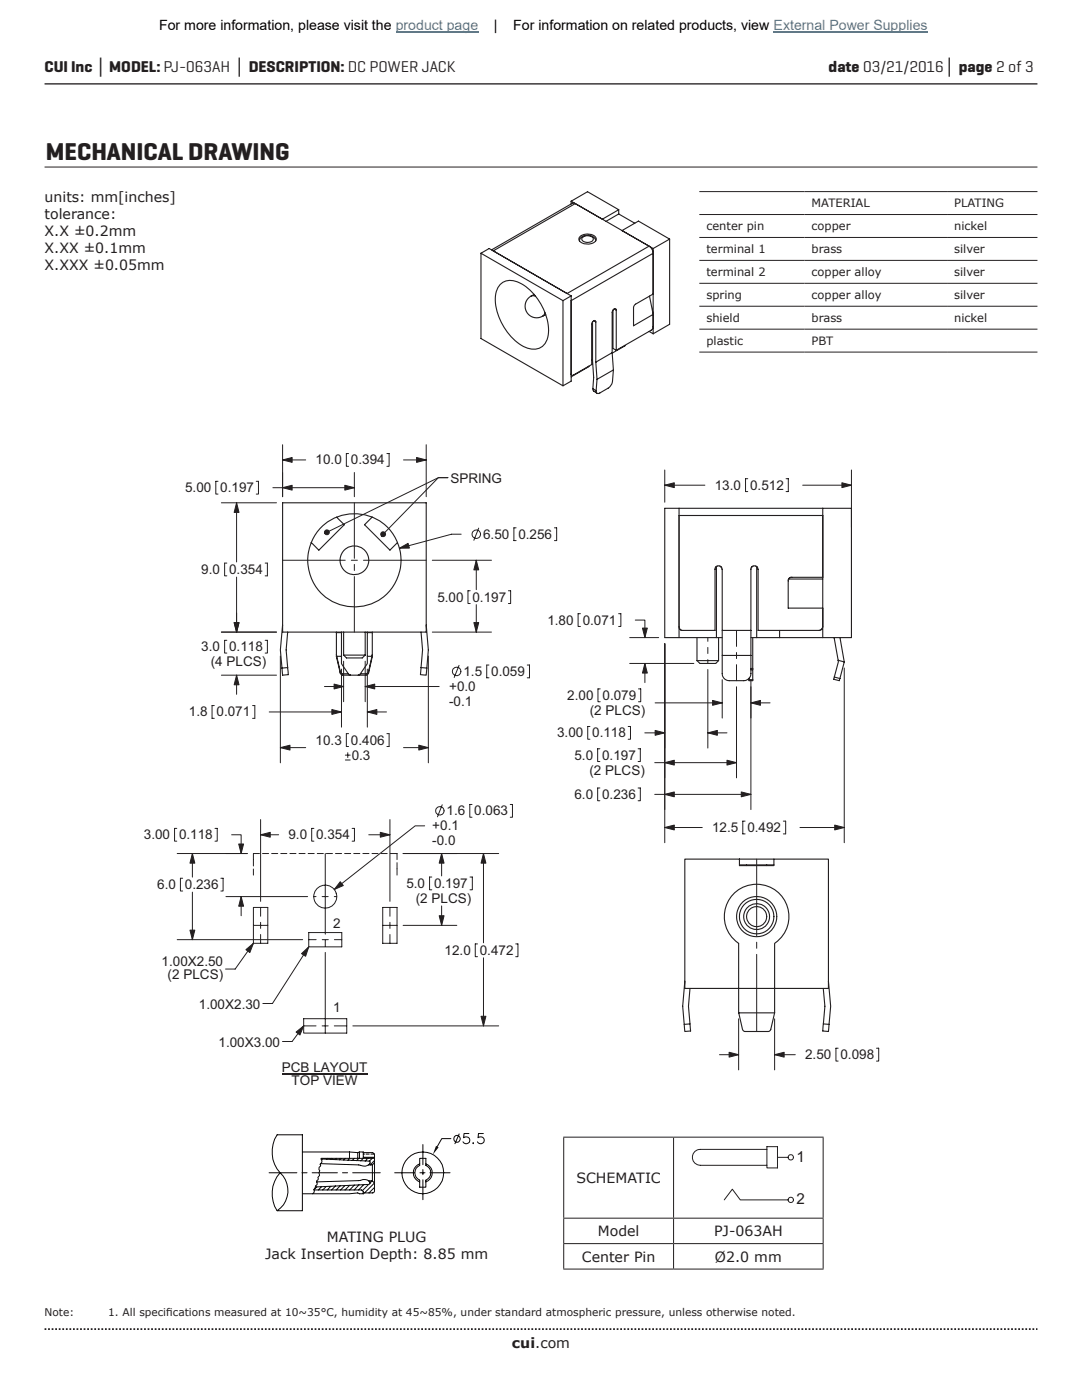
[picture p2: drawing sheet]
<svg xmlns="http://www.w3.org/2000/svg" width="216mm" height="279mm" viewBox="0 0 216 279" stroke-linecap="round" stroke-linejoin="round" font-family="sans-serif">
<path d="M8.9 16.7h198.1" fill="none" stroke="#231f20" stroke-width=".26"/>
<path d="M8.9 265.3h198.1" fill="none" stroke="#231f20" stroke-width=".35" stroke-dasharray=".4 .4 .4 .4 .4 .4" stroke-dashoffset=".7" stroke-linecap="butt"/>
<g fill="none" stroke="#231f20" stroke-width=".22">
<path d="M96 50.5l1.6-.9 16.4 9.5M96 50.5l16.3 9.5M96 50.5v17.1l16.3 9.4M98.1 49.9l16.1-9.3h.6l-16.4 9.5M100.1 56.6a3.7 3.7 0 0 1 4.4 .3 11 11 0 0 1 4.8 10.4 2.99 2.99 0 0 1-4.5 2 11.3 11.3 0 0 1-5.9-10.7l.3-.8zM105.9 59.1l-.6 .6-.4 .7-.1 1 .3 .9 .5 .6 .8 .4 1 .1 .8-.3M105.9 59.1l.3-.1 .7 .1M106.6 58.8l-.7 .3M113.2 58.6l16.3-9.5 .6 .6 .2 .8-16.3 9.5M114 59.1v17l-1.7 .9v-17M114 40.2v.5M114 40.2l15.5 8.9"/>
<path d="M114 59.1l-1.7 .9M114 40.2l3.2-1.9 6.3 3.6M115.6 48.1a1.54 1.54 0 0 1 2.2-1.1 1.16 1.16 0 0 1 1.1 1.1M115.7 47.3a2.32 2.32 0 0 1 3.2 .2 1.26 1.26 0 0 1-1.4 1.2l-.9-.1-.6-.2a.72 .72 0 0 1-.3-1.1zM116.3 47.3l.5-.2a1.34 1.34 0 0 1 1.6 .6 1.34 1.34 0 0 1-2.3 .1zM123.5 42.7l-2.6 1.5M123.5 42.7l3.2 1.8M123.5 41.9l-3.3 1.8M123.5 41.9v.8M129.6 59.1l.7 3.6M130.3 50.5v8.2l-3.7 2.2-.2 .4v3.7l3.9-2.3M133.6 47.7l-6.2-3.6-3.3 1.9 6.2 3.6v17"/>
<path d="M133.6 47.7l-3.3 1.9M133.6 47.7v17l-3.3 1.9M108.7 62.3l-.1 .4-.3 .4 .6-.3M114 74.8l.1 .1M117.5 73.1l-3.5 2.1M118.2 64.2v7.7l.3 3.4-.2 2.3M118.2 71.7l-.1 .1M118.3 77.6l.1 .4 .7 .5M118.3 77.6l.6 .4M118.5 64l.4 .2M118.9 64.2v-.1a.51 .51 0 0 0-.7 0 .51 .51 0 0 0-.1 .6v8.1l-3.7 2.1a.25 .25 0 0 1-.3 0 .25 .25 0 0 1-.1-.3M118.9 64.2v8.1"/>
<path d="M118.9 72.3l.2 3.4M119.1 75.7l-.2 2.3M122.2 70.4l.2 3.4-3.3 1.9M122.2 70.4l-3.3 1.9M122.3 61.9v7.6l.7 .4M122.4 73.8l-.2 2.5-.5 .8-2.2 1.4-.5-.1-.1-.4M122.6 61.6l.4 .3M123 61.9v-.2a.49 .49 0 0 0-.6 0 .49 .49 0 0 0-.2 .5v8.2M123 61.9v8M124.7 68.9l-2.5 1.6M129.5 66.1l.8 .5M130.3 62.7v2.6l-.3 .5-7 4.1"/>
<path d="M56.4 100.3h28.6v25.8h-28.6zM67.2 103.2l1.5 1.5-5.1 5.1-1.5-1.5M74.3 103.2l-1.5 1.5 5 5.1 1.5-1.5M135.5 101.4v25.8h-2.9v-25.8h37.3v25.8h-20.1M143 113.1v14.1M144.1 113.6v12.2M151 113.1v14.1M157.4 115.6h6.8M158 115.2l-.4 .1-.3 .4v5.7h6.9M158 115.2h6.2M164.2 102.9h-28.7v22.4l.3 .4 .2 .1h6.7v-12.3l.3-.5 .5-.1 .4 .3 .2 .4M164.2 101.4v25.8"/>
<path d="M56.4 124.7l-.5 5 .4 3.6M57.4 133.2l.1 1.4-1.1 .1-.1-1.4M57.4 133.2l-1.1 .1M57.4 126.1l-.3 3.6 .3 3.5M67.1 126.1v.2h1M67.1 130.7l.1 .3M67.1 126.3v4.7l.8 3.3M67.2 131h.9M67.2 131l.7 3M67.9 134l.1 .3 .5 .2v.2M67.9 134.3l.3 .4h.3M67.9 134v.3"/>
<path d="M68.1 126.1l.1 6.4 1.4 2.1 .3 .1M68.5 134.5h1M68.5 134.7h4.5M68.6 130.7h4.3M68.6 130.7l.5 .6h3.2l.6-.6M68.6 126.1v4.6M71.9 134.5h1.1M72.9 126.1v4.6M73 134.5v.2M73.3 131h.9M73.3 126.1v6.3l-1.5 2.2-.3 .1M73.5 134.3v-.3l-.1 .3-.4 .2"/>
<path d="M73.5 134.3l-.2 .4h-.3M74.2 131l-.7 3M74.3 126.1v.2h-1M74.3 130.7l-.1 .3M74.3 126.3v4.7l-.8 3.3M84 133.2l-.1 1.4 1.1 .1 .2-1.4M84 126.1l.3 3.6-.3 3.5M84 133.2l1.2 .1M85 124.7l.5 5-.3 3.6M135.5 127.2h8.6M139.1 131.8h4.3M139.1 131.8l.6 .6h3.1l.6-.6"/>
<path d="M139.1 127.2v4.6M143.4 127.2v4.6M149.5 135.7h.7M149.8 125.8h-5.7v5M149.8 133.4h.4M149.8 133.7h.4M150.2 133.4v.3M150.2 127.2v6.2M150.2 133.7v2.1h-.7v-.4M155.6 125.8v1.4M164.2 125.1l-.3 .5-.5 .2h-12.1l-.1-12.2v-.3l-.3-.3h-.7l-.4 .5v20.9a1.42 1.42 0 0 1-1.4 1.4h-3.1a1.39 1.39 0 0 1-1.2-1.4v-3.6h5.7M166.5 127.2l.7 4.6"/>
<path d="M166.5 135.1l-.1 .5 1.1 .2 .1-.4M166.5 135.1l1.1 .3M167.2 131.8l.1 .3-.8 3M167.2 131.8l1.3 .3M167.6 127.2l.9 4.9M168.5 132.1l-.9 3.3M147.5 171.5h-10.9v25.8h10.8v-9a6.5 6.5 0 0 1-1.3-9.6 6.5 6.5 0 0 1 9.7 0 6.5 6.5 0 0 1-1.2 9.6v9M147.5 171.5v1.3h6.9v-1.3h10.9v25.8h-10.7M147.5 172.6h6.9M147.5 171.5h6.9M149 172.6v.2M153 172.6v.2"/>
<path d="M136.6 195.8l-.4 5 .3 3.6M137.7 197.3l-.3 3.5 .3 3.5M154.6 197.3h-7.2v4.8M154.6 197.3v4.8M164.3 197.3l.3 3.5-.3 3.5M165.3 195.8l.4 5-.3 3.6M136.5 204.4l1.2-.1 .1 1.5-1.2 .1zM147.4 202.1h.1M147.4 202.1l.8 3.3 .4 .5 4.9-.1 .3-.3 .8-3.4M154.6 202.1h-7.2M164.3 204.3l-.1 1.5 1.1 .1 .1-1.5M164.3 204.3l1.1 .1"/>
<circle cx="70.7" cy="111.8" r="9.3"/>
<circle cx="70.7" cy="111.8" r="2.86"/>
<circle cx="151" cy="182.9" r="4"/>
<circle cx="151" cy="182.9" r="2.58"/>
<circle cx="151" cy="182.9" r="2.01"/>
<circle cx="151" cy="182.9" r="3.4"/>
</g>
<g fill="none" stroke="#231f20" stroke-width=".2">
<path d="M35.3 165.3h-.5v2.6h.5M35.4 170.3h14M36.4 175.3h-.4v2.5h.4M38.4 170.3v4.8M38.4 178v9.5M42.9 165.3h.4v2.6h-.4M44.1 175.3h.4v2.5h-.4M45.1 178.9h16.3M46.2 166.6h1.9v3.7M48.1 178.9v3.9M50.6 171.6v1.2M50.6 173.4v1.2"/>
<path d="M51.8 170.3h-1.2v1.3M52 163.6v16.3M52 166.6h3.6M52.4 170.3h1.2M54.2 170.3h1.2M56 170.3h1.2M57.8 170.3h1.3M59.7 170.3h1.2M61.5 170.3h1.2M62.6 178.9h.5M62.6 165.3h-.4v2.6h.4M63.3 170.3h1.2"/>
<path d="M64.3 178.9h1.2M64.9 170.3v16.1M65.1 170.3h1.2M66.7 178.9h.5M66.9 170.3h1.3M68.8 170.3h1.2M70.3 165.3h.4v2.6h-.4M70.6 170.3h1.2M72.4 170.3h1.2M73.6 166.6h4.2M74.2 170.3h1.2M76 170.3h1.3"/>
<path d="M77.8 163.6v16.3M77.9 170.3h1.3v1.3M79.2 173.4v1.2M79.2 172.2v1.2M80.4 170.3h19.1M84.7 164.8h-1.9l-16.1 12.7M86.2 175h-.5v2.6h.5M88.1 170.3v4.5M88.2 160.6l-.9 2.4M93.8 175h.4v2.6h-.4M94.2 160.6h-.5v2.5h.5M96.5 170.3v17.9"/>
<path d="M101.8 160.6h.5v2.5h-.5M35.4 187.5h25M50.6 184.7h2.8M50.6 181.1h2.8v7.2h-2.8zM52 181.1v1.8M52 184.1v1.2M52 186.5v1.8M61.6 186.1h6.6v2.9h-6.6zM61.6 187.5h1.5M64.3 187.5h1.2M64.9 190.1v16.1M64.9 187.7v1.2"/>
<path d="M66.7 187.5h1.5M76.4 184.7h2.8M76.4 181.1h2.8v7.2h-2.8zM77.8 181.1v1.8M77.8 184.1v1.2M77.8 186.5v1.8M80.4 184.7h10.8M88.1 180.8v3.9M95.3 188.4h-.5v2.5h.5M96.5 191.2v13.5M102.9 188.4h.4v2.5h-.4M60.6 203.3h8.6v2.9h-8.6z"/>
<path d="M60.6 204.7h2.5M64.3 204.7h1.2M66.7 204.7h2.5M70.4 204.7h29.1"/>
<circle cx="64.9" cy="178.9" r="2.29"/>
<circle cx="87.8" cy="161.8" r=".84"/>
</g>
<path d="M52 166.6l1.9-.5v1z" fill="#231f20"/>
<path d="M52 166.6l1.9-.5v1z" fill="none" stroke="#231f20" stroke-width=".2"/>
<path d="M75.9 166.1l1.9 .5-1.9 .5z" fill="#231f20"/>
<path d="M75.9 166.1l1.9 .5-1.9 .5z" fill="none" stroke="#231f20" stroke-width=".2"/>
<path d="M67.9 176l.6 .7-1.8 .8z" fill="#231f20"/>
<path d="M67.9 176l.6 .7-1.8 .8z" fill="none" stroke="#231f20" stroke-width=".2"/>
<path d="M87.6 182.8h1l-.5 1.9z" fill="#231f20"/>
<path d="M87.6 182.8h1l-.5 1.9z" fill="none" stroke="#231f20" stroke-width=".2"/>
<path d="M88.1 170.3l.5 2h-1z" fill="#231f20"/>
<path d="M88.1 170.3l.5 2h-1z" fill="none" stroke="#231f20" stroke-width=".2"/>
<path d="M38.4 170.3l.5 2h-1z" fill="#231f20"/>
<path d="M38.4 170.3l.5 2h-1z" fill="none" stroke="#231f20" stroke-width=".2"/>
<path d="M37.9 185.6h1l-.5 1.9z" fill="#231f20"/>
<path d="M37.9 185.6h1l-.5 1.9z" fill="none" stroke="#231f20" stroke-width=".2"/>
<path d="M96.5 170.3l.5 2h-1z" fill="#231f20"/>
<path d="M96.5 170.3l.5 2h-1z" fill="none" stroke="#231f20" stroke-width=".2"/>
<path d="M96 202.8h1l-.5 1.9z" fill="#231f20"/>
<path d="M96 202.8h1l-.5 1.9z" fill="none" stroke="#231f20" stroke-width=".2"/>
<path d="M48.1 178.9l.5 2h-1z" fill="#231f20"/>
<path d="M48.1 178.9l.5 2h-1z" fill="none" stroke="#231f20" stroke-width=".2"/>
<path d="M47.6 168.4h1l-.5 1.9z" fill="#231f20"/>
<g fill="none" stroke="#231f20" stroke-width=".2">
<path d="M43.5 96.1h-.4v2.5h.4M51.1 96.1h.5v2.5h-.5M54.4 97.3h16.3M56.4 94.3v4.8M70.7 94.3v4.8M56.4 111.8h12.5M70.1 111.8h1.2M70.7 100.3v11.1M70.7 112.6v1.3M70.7 115.1v11M72.5 111.8h12.5M86.3 111.8h11.8"/>
<path d="M93.8 117.9h-.4v2.5h.4M95 111.8v5.9M101.4 117.9h.5v2.5h-.5M86.3 126.2h11.8M95 120.7v5.5M47.6 168.4h1l-.5 1.9z"/>
</g>
<path d="M95 111.8l.5 1.9h-.9z" fill="#231f20"/>
<path d="M95 111.8l.5 1.9h-.9z" fill="none" stroke="#231f20" stroke-width=".2"/>
<path d="M94.6 124.2h.9l-.5 1.9z" fill="#231f20"/>
<path d="M94.6 124.2h.9l-.5 1.9z" fill="none" stroke="#231f20" stroke-width=".2"/>
<path d="M56.4 97.3l1.9-.5v1z" fill="#231f20"/>
<path d="M56.4 97.3l1.9-.5v1z" fill="none" stroke="#231f20" stroke-width=".2"/>
<path d="M68.8 96.8l1.9 .5-1.9 .5z" fill="#231f20"/>
<g fill="none" stroke="#231f20" stroke-width=".2">
<path d="M68.8 96.8l1.9 .5-1.9 .5zM132.6 128.5v33.1M141.2 133.6v15.7M141.2 127.2v.8M141.2 129.2v1.2M141.2 131.6v.8M147 137.1v18.1M147 125.8v3.2M147 130.2v1.2M147 132.6v3.2M149.8 135.7v.1M149.8 137.1v24.5"/>
<path d="M117.7 145h-.4v2.5h.4M119.7 149.4h-.4v2.6h.4M119.7 157.3h-.4v2.5h.4M125.3 145h.5v2.5h-.5M127.3 149.4h.5v2.6h-.5M127.3 157.3h.5v2.5h-.5M128.7 146.3h3.9M130.6 158.5h19.2M130.6 152.2h16.4M141.2 146.3h3.9"/>
</g>
<path d="M130.7 145.8l1.9 .5-1.9 .4z" fill="#231f20"/>
<path d="M130.7 145.8l1.9 .5-1.9 .4z" fill="none" stroke="#231f20" stroke-width=".2"/>
<path d="M141.2 146.3l1.9-.5v.9z" fill="#231f20"/>
<path d="M141.2 146.3l1.9-.5v.9z" fill="none" stroke="#231f20" stroke-width=".2"/>
<path d="M132.6 152.2l1.9-.5v1z" fill="#231f20"/>
<path d="M132.6 152.2l1.9-.5v1z" fill="none" stroke="#231f20" stroke-width=".2"/>
<path d="M145.1 151.7l1.9 .5-1.9 .5z" fill="#231f20"/>
<path d="M145.1 151.7l1.9 .5-1.9 .5z" fill="none" stroke="#231f20" stroke-width=".2"/>
<path d="M132.6 158.5l1.9-.5v1z" fill="#231f20"/>
<path d="M132.6 158.5l1.9-.5v1z" fill="none" stroke="#231f20" stroke-width=".2"/>
<path d="M147.9 158l1.9 .5-1.9 .5z" fill="#231f20"/>
<path d="M147.9 158l1.9 .5-1.9 .5zM151 171.5v15.3M50.6 188.3l-3.7 5.1h-1.9M61.6 189l-7.2 11.3h-2M151 190.5v15.4M151 188v1.3M56.2 214.2h17.1M60.6 204.7l-2.3 3.2h-1.9" fill="none" stroke="#231f20" stroke-width=".2"/>
<path d="M60.2 190.3l1.4-1.3-.6 1.8z" fill="#231f20"/>
<path d="M60.2 190.3l1.4-1.3-.6 1.8z" fill="none" stroke="#231f20" stroke-width=".2"/>
<path d="M49.1 189.5l1.5-1.2-.7 1.8z" fill="#231f20"/>
<path d="M49.1 189.5l1.5-1.2-.7 1.8z" fill="none" stroke="#231f20" stroke-width=".2"/>
<path d="M59.1 206l1.5-1.3-.8 1.9z" fill="#231f20"/>
<path d="M89.4 95.3h-1.9l-22.3 10.9M59.1 206l1.5-1.3-.8 1.9z" fill="none" stroke="#231f20" stroke-width=".2"/>
<path d="M64.9 105.9a.48 .48 0 0 1 .7 0 .48 .48 0 0 1-.1 .7 .48 .48 0 0 1-.7-.1l.4-.3-.4 .3v-.4z" fill-rule="evenodd" fill="#231f20"/>
<path d="M89.4 95.3h-1.9l-11 11.3M64.9 105.9a.48 .48 0 0 1 .7 0 .48 .48 0 0 1-.1 .7 .48 .48 0 0 1-.7-.1l.4-.3-.4 .3v-.4z" fill="none" stroke="#231f20" stroke-width=".2"/>
<path d="M76.1 106.3a.49 .49 0 0 1 .7 0 .49 .49 0 0 1 0 .7 .49 .49 0 0 1-.7 0l.4-.4-.4 .4-.1-.4z" fill-rule="evenodd" fill="#231f20"/>
<g fill="none" stroke="#231f20" stroke-width=".2">
<path d="M56.4 88.8v10.3M56.4 91.8h4.6M69.6 90.5h-.5v2.6h.5M77.2 90.5h.4v2.6h-.4M80.5 91.8h4.5M85 88.8v10.3M44.2 100.3h11M45.3 112.4h-.5v2.5h.5M47.2 100.3v11.9M47.2 115.2v10.9M52.9 112.4h.5v2.5h-.5M76.1 106.3a.49 .49 0 0 1 .7 0 .49 .49 0 0 1 0 .7 .49 .49 0 0 1-.7 0l.4-.4-.4 .4-.1-.4z"/>
<path d="M92 106.6h-1.9l-10.4 2.8M95.5 105.4l-.9 2.4M103 105.3h-.5v2.6h.5M110.6 105.3h.5v2.6h-.5M44.2 126.1h11M44.2 134.7h11M45.3 127.8h-.5v2.5h.5M47.2 134.7v3.9M52.9 127.8h.5v2.5h-.5M55.9 130.9v21.3M64.7 137h3.9M68.1 133.5v11.6"/>
<path d="M68.6 132v8M72.9 137h14.7M72.9 132v8M73.3 133.5v11.6M85.5 130.9v21.3M91.6 132.8l-1 2.4M97.6 132.7h-.5v2.6h.5M105.2 132.7h.5v2.6h-.5M42.8 140.8h-.5v2.6h.5M50.4 140.8h.4v2.6h-.4M53.7 142.1h14.4M55.9 149.2h5.1"/>
<path d="M68.9 151.7h1M68.9 150.7h1M69.4 150.2v1M69.6 146.4h-.5v2.6h.5M73.3 142.1h3.8M77.2 146.4h.4v2.6h-.4M80.5 149.2h5"/>
<circle cx="95" cy="106.6" r=".85"/>
<circle cx="91.1" cy="134" r=".85"/>
</g>
<path d="M46.7 124.2h1l-.5 1.9z" fill="#231f20"/>
<path d="M46.7 124.2h1l-.5 1.9z" fill="none" stroke="#231f20" stroke-width=".2"/>
<path d="M47.2 134.7l.5 2h-1z" fill="#231f20"/>
<path d="M47.2 134.7l.5 2h-1z" fill="none" stroke="#231f20" stroke-width=".2"/>
<path d="M66.7 136.5l1.9 .5-1.9 .5z" fill="#231f20"/>
<path d="M66.7 136.5l1.9 .5-1.9 .5z" fill="none" stroke="#231f20" stroke-width=".2"/>
<path d="M72.9 137l1.9-.5v1z" fill="#231f20"/>
<path d="M72.9 137l1.9-.5v1z" fill="none" stroke="#231f20" stroke-width=".2"/>
<path d="M73.3 142.1l1.9-.5v1z" fill="#231f20"/>
<path d="M73.3 142.1l1.9-.5v1z" fill="none" stroke="#231f20" stroke-width=".2"/>
<path d="M66.2 141.6l1.9 .5-1.9 .5z" fill="#231f20"/>
<path d="M66.2 141.6l1.9 .5-1.9 .5z" fill="none" stroke="#231f20" stroke-width=".2"/>
<path d="M83.6 148.7l1.9 .5-1.9 .5z" fill="#231f20"/>
<path d="M83.6 148.7l1.9 .5-1.9 .5z" fill="none" stroke="#231f20" stroke-width=".2"/>
<path d="M79.7 109.4l1.7-1 .3 1z" fill="#231f20"/>
<path d="M79.7 109.4l1.7-1 .3 1z" fill="none" stroke="#231f20" stroke-width=".2"/>
<path d="M55.9 149.2l2-.5v1z" fill="#231f20"/>
<path d="M55.9 149.2l2-.5v1z" fill="none" stroke="#231f20" stroke-width=".2"/>
<path d="M46.7 124.2h1l-.5 1.9z" fill="#231f20"/>
<path d="M46.7 124.2h1l-.5 1.9z" fill="none" stroke="#231f20" stroke-width=".2"/>
<path d="M47.2 100.3l.5 2h-1z" fill="#231f20"/>
<path d="M47.2 100.3l.5 2h-1z" fill="none" stroke="#231f20" stroke-width=".2"/>
<path d="M83.1 91.3l1.9 .5-1.9 .5z" fill="#231f20"/>
<path d="M83.1 91.3l1.9 .5-1.9 .5z" fill="none" stroke="#231f20" stroke-width=".2"/>
<path d="M56.4 91.8l1.9-.5v1z" fill="#231f20"/>
<g fill="none" stroke="#231f20" stroke-width=".2">
<path d="M56.4 91.8l1.9-.5v1zM132.6 96.8h8.1M132.6 93.8v6.4M149.2 95.5h-.4v2.6h.4M156.9 95.5h.4v2.6h-.4M160.2 96.8h9.7M169.9 93.8v11.4M115.8 122.5h-.4v2.5h.4M119.8 137.5h-.5v2.6h.5M123.4 122.5h.5v2.5h-.5M125.6 132.4h12.8M125.6 127.2h5.8"/>
<path d="M126.8 123.7h1.9v3.5M127.4 137.5h.5v2.6h-.5M128.7 132.4v3.8M132.6 128.5v39.7M144.1 135.6v7.7M149.8 135.6v7.7M168.5 133.3v34.9M130.7 140.3h13.4M149.8 140.3h3.9M132.6 165.1h7.5M148.7 163.9h-.5v2.5h.5M156.3 163.9h.5v2.5h-.5"/>
<path d="M159.6 165.1h8.9"/>
</g>
<path d="M142.2 139.8l1.9 .5-1.9 .5z" fill="#231f20"/>
<path d="M142.2 139.8l1.9 .5-1.9 .5z" fill="none" stroke="#231f20" stroke-width=".2"/>
<path d="M149.8 140.3l1.9-.5v1z" fill="#231f20"/>
<path d="M149.8 140.3l1.9-.5v1z" fill="none" stroke="#231f20" stroke-width=".2"/>
<path d="M168 96.3l1.9 .5-1.9 .5z" fill="#231f20"/>
<path d="M168 96.3l1.9 .5-1.9 .5z" fill="none" stroke="#231f20" stroke-width=".2"/>
<path d="M132.6 96.8l1.9-.5v1z" fill="#231f20"/>
<path d="M132.6 96.8l1.9-.5v1z" fill="none" stroke="#231f20" stroke-width=".2"/>
<path d="M166.6 164.7l1.9 .4-1.9 .5z" fill="#231f20"/>
<path d="M166.6 164.7l1.9 .4-1.9 .5z" fill="none" stroke="#231f20" stroke-width=".2"/>
<path d="M132.6 165.1l1.9-.4v.9z" fill="#231f20"/>
<path d="M132.6 165.1l1.9-.4v.9z" fill="none" stroke="#231f20" stroke-width=".2"/>
<path d="M128.7 132.4l.5 1.9h-1z" fill="#231f20"/>
<path d="M128.7 132.4l.5 1.9h-1z" fill="none" stroke="#231f20" stroke-width=".2"/>
<path d="M128.2 125.3h1l-.5 1.9z" fill="#231f20"/>
<path d="M128.2 125.3h1l-.5 1.9zM143.6 210.5h3.8M147.4 203.3v10.2M154.6 203.3v10.2M154.6 210.5h4.1M167.2 209.2h-.4v2.6h.4M174.9 209.2h.4v2.6h-.4" fill="none" stroke="#231f20" stroke-width=".2"/>
<path d="M145.5 210l1.9 .5-1.9 .5z" fill="#231f20"/>
<path d="M145.5 210l1.9 .5-1.9 .5z" fill="none" stroke="#231f20" stroke-width=".2"/>
<path d="M154.6 210.5l1.9-.5v1z" fill="#231f20"/>
<g fill="none" stroke="#231f20" stroke-width=".2">
<path d="M8.9 33.3h198.1M139.5 38.2h67.5M139.5 42.8h67.5M139.5 47.4h67.5M139.5 52h67.5M139.5 56.5h67.5M139.5 61.1h67.5M139.5 65.7h67.5M139.5 70.3h67.5M154.6 210.5l1.9-.5v1zM112.4 226.9h51.9M112.5 227v16"/>
<path d="M134.4 227v16M144.5 239.5l1.6-2.2 1.6 2.2h9.6M153 228.8h2.1v4.3h-2.1zM153 229.4h-13.3a1.59 1.59 0 0 0-1.5 1.6 1.59 1.59 0 0 0 1.5 1.6h13.3M155.1 231h2.2M164.2 227v16M112.4 243.1h51.9M112.4 248.2h51.9M112.4 253.3h51.9M112.5 243.2v4.9M112.5 248.3v4.9M134.4 243.2v4.9"/>
<path d="M134.4 248.3v4.9M164.2 243.2v4.9M164.2 248.3v4.9"/>
<circle cx="157.8" cy="239.5" r=".53"/>
<circle cx="157.8" cy="231" r=".53"/>
</g>
<g fill="none" stroke="#050504" stroke-width=".2">
<path d="M53.7 234.1h5.5M55.9 234.1a6.3 6.3 0 0 1-.6-7.6h5v15.1h-5a6.3 6.3 0 0 1 .6-7.5 4.8 4.8 0 0 1-.6 7.5M60.3 234.1h1M62.3 234.1h5M68.3 234.1h1.1M70.4 234.1h5.5M78.8 234.1h4M83.8 234.1h1M84.4 228.4v4M84.4 233.4v1M84.4 235.4v4M85.8 234.1h4"/>
<path d="M90 227.2h-1.8l-.9 1.6"/>
<circle cx="84.4" cy="234.1" r="4.2"/>
</g>
<path d="M87 228.7l.5 .3-1.1 1.4z" fill="#050504"/>
<g fill="none" stroke="#050504" stroke-width=".2">
<path d="M60.3 238.2h9.4l1.7-.1 .3 .1h.8M60.3 229.9h9.4M63.2 235.9l8.4-.3a1.95 1.95 0 0 1 1.9 .1l.3 .4M63.2 236.9l-.5 .5M64.1 231.3l9.7 .5a1 1 0 0 1-1.4 .9l-.8-.2-7.6-.3M64.1 236.8l-.6 .7M64.4 231.2l-.1 .1M65.1 236.8l-.7 .7M65.3 231.2l-.1 .1M66 236.8l-.7 .7M66.2 231.2l-.2 .2M66.9 236.7l-.7 .8"/>
<path d="M67.1 231.2l-.2 .2M67.9 236.6l-.8 .9M68 231.2l-.3 .3M68.8 236.6l-.8 .9M68.9 231.2l-.3 .3M69.7 229.9l1.7 .1 1.1-.1v1.3l-.5 .5M69.7 229.9v1.3M69.8 231.2l-.4 .4M69.8 236.5l-1 1M70.7 231.2l-.4 .4M70.7 236.5l-.9 1M71.4 230v1.2"/>
<path d="M71.6 231.2l-.5 .4M71.6 236.5l-.9 1M71.7 229.9v1.3M72.5 230h1.8l.4 .3v7.3l-.2 .4-2 .1v.1v-.4l-.4-.3h-9.4M72.5 231h2.2M72.5 230.3h.2M72.6 236.4l-1 1.1M73 230.3h.7M73.4 231.2l-.5 .5M73.5 232.5h.8M73.5 236.4l-10.5 .5M73.5 236.4l-1.2 1.2"/>
<path d="M73.8 236.1l-.3 .3M74 230.3h.6M74.3 231.2l-.6 .5M74.3 235.7l-.5 .4M74.3 232.5v3.2h-.8M74.3 235.7l.4 .4-2 2M74.7 231.2h-10.6v.2a.64 .64 0 0 1-.2 1l.1 .3-.3 .3-.1 .4 .2 .2-.2 .5a.55 .55 0 0 1-.2 .9l.1 .4a.56 .56 0 0 0-.2 .9l-.4 .4 .1 .2-.3 .5v.5l-.3 .3M74.7 232l-.4 .5M74.7 231.6l-.8 .9M74.7 237l-1.1 1.1M83.7 231.2h1.3v1.4a1.61 1.61 0 0 1 .9 1.5 1.61 1.61 0 0 1-.9 1.4v1.4h-1.3v-1.4a1.61 1.61 0 0 1-.9-1.4 1.61 1.61 0 0 1 .9-1.5zM83.7 232.3a1.91 1.91 0 0 0-1.2 1.8 1.91 1.91 0 0 0 1.2 1.8"/>
<path d="M84.3 234.1h.2M84.4 234v.2M85 232.3a1.91 1.91 0 0 1 1.2 1.8 1.91 1.91 0 0 1-1.2 1.8M91.6 226.3l-.8 2M93.6 226.2h-1l-.1 .9a.72 .72 0 0 1 1.1 0 .72 .72 0 0 1-.2 1.1 .72 .72 0 0 1-1-.3M94.4 228v.3l.1-.2M96.4 226.2h-.9l-.1 .9a.72 .72 0 0 1 1.1 0 .72 .72 0 0 1-.2 1.1 .72 .72 0 0 1-1-.3"/>
<circle cx="91.2" cy="227.3" r=".67"/>
</g>
<path d="M79 6.5h16.4M154.4 6.5h30.7" fill="none" stroke="#4582a4" stroke-width=".21"/>
<text font-size="4.9" fill="#231f20" x="9.1" y="31.9">MECHANICAL DRAWING</text>
<g font-size="3.2" fill="#231f20">
<text x="8.9" y="14.3">CUI Inc │ MODEL: PJ-063AH │ DESCRIPTION: DC POWER JACK</text>
<text x="165.3" y="14.3">date 03/21/2016│ page 2 of 3</text>
</g>
<g font-size="3" fill="#231f20">
<text x="158.9" y="231.8">1</text>
<text x="158.9" y="240.3">2</text>
</g>
<g font-size="2.8">
<text x="31.7" y="6.1">For more information, please visit the product page</text>
<text x="98.6" y="6.1">|</text>
<text x="102.4" y="6.1">For information on related products, view External Power Supplies</text>
</g>
<g font-size="2.8" fill="#231f20">
<text x="8.9" y="40.3">units: mm[inches]</text>
<text x="8.9" y="43.7">tolerance:</text>
<text x="8.9" y="47.1">X.X ±0.2mm</text>
<text x="8.9" y="50.5">X.XX ±0.1mm</text>
<text x="8.9" y="53.9">X.XXX ±0.05mm</text>
<text x="115" y="236.1">SCHEMATIC</text>
<text x="52.9" y="251.2">Jack Insertion Depth: 8.85 mm</text>
<text x="65.2" y="247.9">MATING PLUG</text>
<text x="116.1" y="251.8">Center Pin</text>
<text x="119.3" y="246.7">Model</text>
<text x="142.5" y="246.7">PJ-063AH</text>
<text x="142.7" y="251.8">Ø2.0 mm</text>
<text x="102.2" y="269">cui.com</text>
</g>
<g font-size="2.7" fill="#231f20">
<text x="63" y="92.7">10.0</text>
<text x="70" y="92.7">0.394</text>
<text x="36.9" y="98.2">5.00 0.197</text>
<text x="89.9" y="96.4">SPRING</text>
<text x="142.6" y="97.7">13.0</text>
<text x="149.7" y="97.7">0.512</text>
<text x="96.4" y="107.5">6.50</text>
<text x="103.4" y="107.5">0.256</text>
<text x="40.2" y="114.6">9.0</text>
<text x="45.7" y="114.6">0.354</text>
<text x="87.3" y="120.1">5.00</text>
<text x="94.3" y="120.1">0.197</text>
<text x="109.2" y="124.7">1.80 0.071</text>
<text x="40.2" y="130">3.0</text>
<text x="45.7" y="130">0.118</text>
<text x="42.1" y="133">(4 PLCS)</text>
<text x="89.6" y="137.9">+0.0</text>
<text x="92.5" y="134.9">1.5</text>
<text x="98" y="134.9">0.059</text>
<text x="37.7" y="143">1.8</text>
<text x="43.2" y="143">0.071</text>
<text x="89.6" y="140.9">-0.1</text>
<text x="113.2" y="139.7">2.00</text>
<text x="117.7" y="142.7">(2 PLCS)</text>
<text x="120.2" y="139.7">0.079</text>
<text x="63" y="148.6">10.3</text>
<text x="70" y="148.6">0.406</text>
<text x="111.2" y="147.1">3.00</text>
<text x="118.2" y="147.1">0.118</text>
<text x="70.2" y="151.6">0.3</text>
<text x="114.6" y="151.6">5.0 0.197</text>
<text x="117.6" y="154.6">(2 PLCS)</text>
<text x="114.6" y="159.4">6.0 0.236</text>
<text x="28.7" y="167.5">3.00</text>
<text x="35.7" y="167.5">0.118</text>
<text x="57.6" y="167.5">9.0 0.354</text>
<text x="86.3" y="165.7">+0.1</text>
<text x="89.1" y="162.7">1.6 0.063</text>
<text x="142.1" y="166">12.5</text>
<text x="149.1" y="166">0.492</text>
<text x="86.3" y="168.7">-0.0</text>
<text x="31.4" y="177.4">6.0 0.236</text>
<text x="81.1" y="177.2">5.0 0.197</text>
<text x="66.5" y="185.2">2</text>
<text x="83" y="180.2">(2 PLCS)</text>
<text x="88.7" y="190.5">12.0 0.472</text>
<text x="32.2" y="192.8">1.00X2.50</text>
<text x="33.5" y="195.5">(2 PLCS)</text>
<text x="39.7" y="201.3">1.00X2.30</text>
<text x="66.5" y="202.1">1</text>
<text x="43.6" y="208.9">1.00X3.00</text>
<text x="56.2" y="213.9">PCB LAYOUT</text>
<text x="160.7" y="211.4">2.50 0.098</text>
<text x="58.2" y="216.6">TOP VIEW</text>
</g>
<g font-size="2.3" fill="#231f20">
<text x="161.9" y="41.4">MATERIAL</text>
<text x="190.4" y="41.4">PLATING</text>
<text x="141" y="46">center pin</text>
<text x="161.9" y="46">copper</text>
<text x="190.4" y="46">nickel</text>
<text x="141" y="50.6">terminal 1</text>
<text x="161.9" y="50.6">brass</text>
<text x="190.4" y="50.6">silver</text>
<text x="141" y="55.1">terminal 2</text>
<text x="141" y="59.7">spring</text>
<text x="161.9" y="55.1">copper alloy</text>
<text x="161.9" y="59.7">copper alloy</text>
<text x="190.4" y="55.1">silver</text>
<text x="190.4" y="59.7">silver</text>
<text x="141" y="64.3">shield</text>
<text x="161.9" y="64.3">brass</text>
<text x="190.4" y="64.3">nickel</text>
<text x="141" y="68.9">plastic</text>
<text x="161.9" y="68.9">PBT</text>
</g>
<g font-size="2.1" fill="#231f20">
<text x="8.9" y="262.7">Note:</text>
<text x="21.6" y="262.7">1. All specif</text>
<text x="33.2" y="262.7">ications measured at 10~35°C, humidity at 45~85%, under standard atmospheric pressure, unless otherwise noted.</text>
</g>
</svg>
